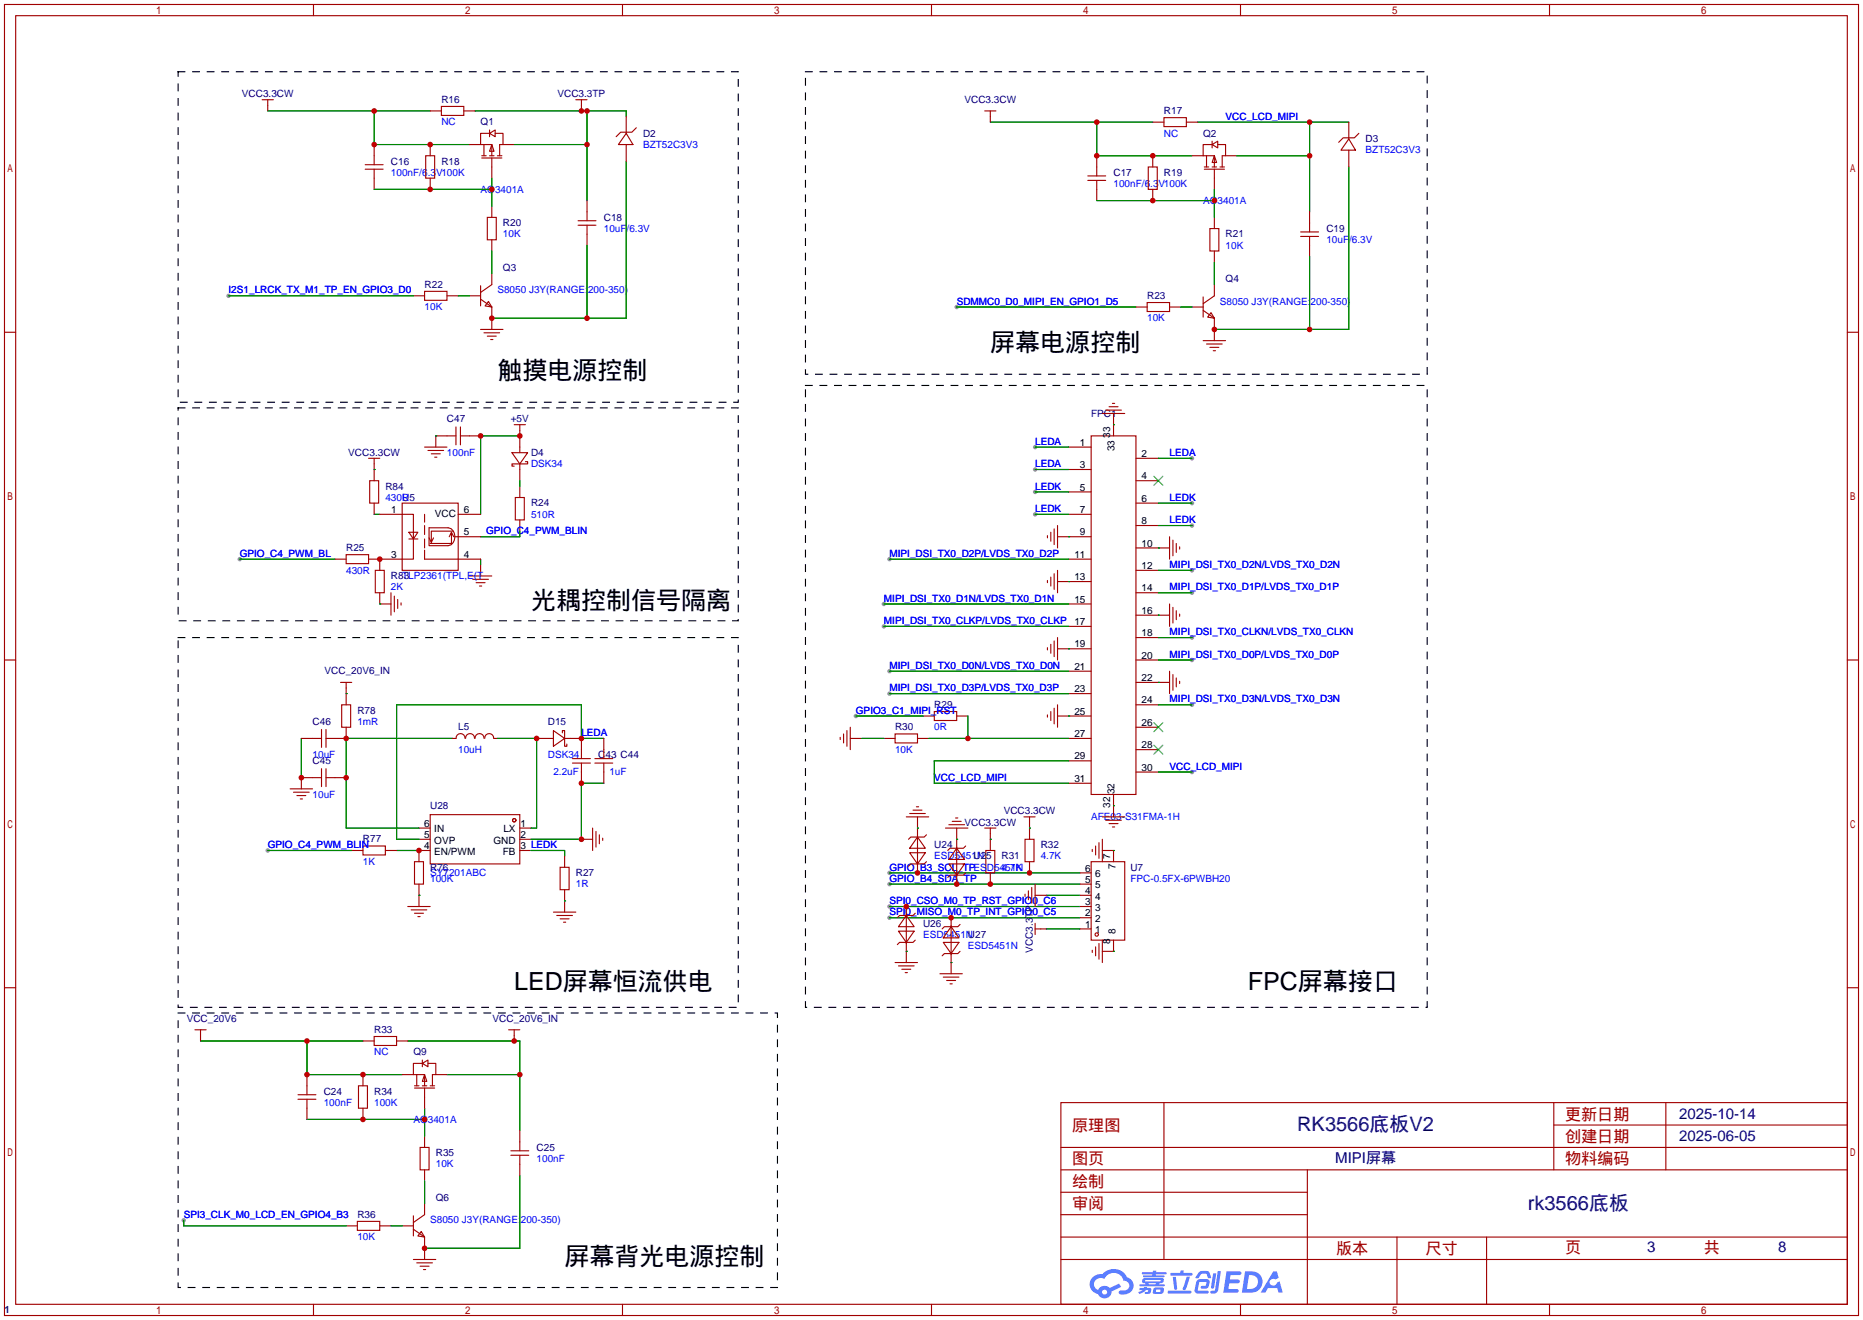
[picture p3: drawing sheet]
<svg xmlns="http://www.w3.org/2000/svg" width="422mm" height="299mm" viewBox="0 0 422 299" stroke-linecap="round" stroke-linejoin="round" font-family="sans-serif">
<g fill="#999">
<circle cx="234.7" cy="101.3" r=".51"/>
<circle cx="234.7" cy="106.4" r=".51"/>
<circle cx="234.7" cy="111.5" r=".51"/>
<circle cx="270.3" cy="103.9" r=".51"/>
<circle cx="270.3" cy="114" r=".51"/>
<circle cx="234.7" cy="116.6" r=".51"/>
<circle cx="270.3" cy="119.1" r=".51"/>
<circle cx="270.3" cy="129.3" r=".51"/>
<circle cx="201.7" cy="126.7" r=".51"/>
<circle cx="270.3" cy="134.4" r=".51"/>
<circle cx="200.4" cy="136.9" r=".51"/>
<circle cx="200.4" cy="142" r=".51"/>
<circle cx="270.3" cy="144.5" r=".51"/>
<circle cx="270.3" cy="149.6" r=".51"/>
<circle cx="201.7" cy="152.1" r=".51"/>
<circle cx="201.7" cy="157.2" r=".51"/>
<circle cx="270.3" cy="159.8" r=".51"/>
<circle cx="270.3" cy="175" r=".51"/>
<circle cx="194.1" cy="162.3" r=".51"/>
<circle cx="201.7" cy="197.9" r=".51"/>
<circle cx="201.7" cy="200.4" r=".51"/>
<circle cx="201.7" cy="205.5" r=".51"/>
<circle cx="201.7" cy="208" r=".51"/>
<circle cx="54.4" cy="126.7" r=".51"/>
<circle cx="41.7" cy="276.6" r=".51"/>
<circle cx="216.9" cy="69.6" r=".51"/>
<circle cx="51.8" cy="67.1" r=".51"/>
<circle cx="60.7" cy="192.8" r=".51"/>
</g>
<g fill="none" stroke="#a10000" stroke-width=".25">
<path d="M1 1h420.4v297.2h-420.4zM3.6 3.6h415.2v292.1h-415.2zM71.1 1v2.6M141.1 1v2.6M211.2 1v2.6M281.3 1v2.6M351.3 1v2.6M1 75.3h2.6M418.8 75.3h2.6M1 149.6h2.6M418.8 149.6h2.6M1 223.9h2.6"/>
<path d="M418.8 223.9h2.6M240.5 249.9h178.3v45.8h-178.3zM263.9 249.9v35.6M352.3 249.9v15.3M352.3 255h66.5M377.7 249.9v15.3M240.5 270.3h55.9M240.5 265.2h178.3M240.5 275.3h55.9M240.5 260.1h178.3M296.4 265.2v30.5M71.1 295.7v2.5"/>
<path d="M141.1 295.7v2.5M211.2 295.7v2.5M240.5 285.5h178.3M240.5 280.4h178.3M281.3 295.7v2.5M316.7 280.4v15.3M337.1 280.4v15.3M351.3 295.7v2.5"/>
</g>
<g fill="#5487ff">
<path d="M278.1 288.2h2.7a.48 .48 0 0 1 .7 .4 .48 .48 0 0 1-.7 .4h-1.8l-.2 1h1.9a.43 .43 0 0 1 .4 .5 .43 .43 0 0 1-.5 .4h-1.9l-.2 1.3h1.7a.45 .45 0 0 1 .6 .2 .45 .45 0 0 1-.2 .6h-3.2z"/>
<path d="M288.7 288.2h.8l.4 1.5-.7 .3a.84 .84 0 0 0-1.2 .2 .84 .84 0 0 0 .3 1.2 .84 .84 0 0 0 1.1-.4l.1-.3 .6-.3 .7 2.6h-.9l-.3-1h-2.1l-.6 1h-1.1z"/>
<path d="M275.1 288.6h.7l-.5 3.2a.36 .36 0 0 1-.4 .3 .36 .36 0 0 1-.3-.3z"/>
<path d="M276.1 288.1h.7l-.6 4.3a1.13 1.13 0 0 1-1.8 .6l.2-.4h.7l.2-.2z"/>
<path d="M271.8 288.4l.6-.3h1a.77 .77 0 0 1 .9 .5l.3 1-.2 .1h-.5l-.3-.8-.2-.2-1 .1-.7 .9h-.6z"/>
<path d="M271.4 290.3l.5-.3 1.7-.1a.81 .81 0 0 1 .7 .6 .81 .81 0 0 1-.2 .8 .81 .81 0 0 1-.9 .8h-.7a.32 .32 0 0 1-.3-.3 .32 .32 0 0 1 .4-.3l.7-.1 .3-.8h-1.7l-.3 1.9 2.2 .1a.32 .32 0 0 1 .3 .3 .32 .32 0 0 1-.4 .3h-2.3l-.4-.3-.1-.5z"/>
<path d="M264.8 292.6h5a.33 .33 0 0 1 .4 .3 .33 .33 0 0 1-.4 .3h-4.9l-.1-.1z"/>
<path d="M269.1 289.4h.7l-.6 2a.98 .98 0 0 1-.8 1.1l-.3-.3z"/>
<path d="M265.9 289.4h.7l.3 2.6a.34 .34 0 0 1-.3 .4 .34 .34 0 0 1-.4-.3z"/>
<path d="M265.4 288.5h2.2l.2-.5h.6l-.1 .5h1.8a.32 .32 0 0 1 .3 .4 .32 .32 0 0 1-.4 .3h-4.5l-.1-.2z"/>
<path d="M258.4 291.9h.9l.1-.2h.7l-.1 .2 .9 .1 .1 .1-.1 1-1.3 .2v-.4l.6-.1 .1-.3a.68 .68 0 0 0-.9 .4l-1.1 .4-.2-.4 1-.5h-.8z"/>
<path d="M259 288.4h2.4l.1-.3 .7-.1-.1 .4h2.2l.3 .3-.3 .2h-2.2l-.1 .2h1.8l.2 .2-.2 .2h-4.5l-.1-.4h2l.1-.2h-2.3l-.1-.2z"/>
<path d="M282.3 288.2l-.7 4.8h1.6a2.5 2.5 0 0 0 3.1-2.5 2.5 2.5 0 0 0-3.1-2.3zM283.2 289a1.65 1.65 0 0 1 2 1.7 1.65 1.65 0 0 1-2.2 1.5h-.3z"/>
<path d="M259.1 289.9l-.1 .8 .6 .2 .1 .2h-1.3l.1 .5h5.4l.2-.2-.2-.3h-1.2l.2-.2a.7 .7 0 0 0 .8-.3 .7 .7 0 0 0 0-.8l-4.1-.1zM259.7 290.1l3.5 .1-.2 .3h-3.2zM260.4 290.9h1.7l-.2 .2h-1.4z"/>
<path d="M261.6 292.1a1.05 1.05 0 0 0-.1 1.1 2.91 2.91 0 0 0 2.2-.1 .98 .98 0 0 0 0-1.2l-1.6-.1zM262.2 292.4l.8-.1 .1 .4-.2 .2-.8-.1z"/>
<path d="M247.8 289.5a2.23 2.23 0 0 0-.6 2.3 2.23 2.23 0 0 0 1.8 1.5 1.58 1.58 0 0 0 1.7 1 1.58 1.58 0 0 0 1.3-1.5l2.2-1.1-.5-.7-2.1 1a1.65 1.65 0 0 0-2.6 .4 1.47 1.47 0 0 1-.8-2.1 1.47 1.47 0 0 1 2.2-.4 2.3 2.3 0 0 1 2.3-1.4 2.3 2.3 0 0 1 2.1 1.8 1.12 1.12 0 0 1 1.3 1 1.12 1.12 0 0 1-1.2 1.2h-.7a.45 .45 0 0 0-.5 .4 .45 .45 0 0 0 .4 .5 2.21 2.21 0 0 0 2.2-.6 2.21 2.21 0 0 0 .5-2.2 2.13 2.13 0 0 0-1.3-1.1 3.3 3.3 0 0 0-5.5-.7l-1.2 .1zM249.9 292.9a.57 .57 0 0 1 1.1 0 .57 .57 0 0 1-1.1 0z"/>
</g>
<g fill="none" stroke="#a10000" stroke-width=".25">
<path d="M59.4 22.6h2.6M60.7 22.6v2.5M82.8 38.4h4.1M82.8 37.3h4.1M84.8 32.8v4.5M84.8 38.4v4.5M96.5 35.3h2.1v5.1h-2.1zM97.5 32.8v2.5M97.5 25.1h2.6M100.1 24.1h5.1v2.1h-5.1zM105.2 25.1h2.5M106.4 32.8h2.6"/>
<path d="M109 32.8h2.5v2.5M109.2 35.3h1M109.2 35.8h4.6M109.7 32.8v2.5M111 30.2l1.3-.7v1.5zM111 30.2h-2v2.6M111 29.5v1.5M111 35.3h1M111.5 32.8l.5 1.5h-1zM111.5 35.8v4.6M112.3 30.2h1.7v2.6h-.7v2.5M112.8 35.3h1"/>
<path d="M114 32.8h2.6M130.6 22.6h2.5M131.8 22.6v2.5M142 30.2l1.5 2.6h-3.3zM142 26.4v3.8M142 32.8v3.8M144.3 29l-1 1h-2.6l-1 1M223.3 25.1h2.5M224.5 25.1v2.6M246.6 39.9h4.1M248.7 35.3v4.6M260.3 37.8h2.1v5.1h-2.1z"/>
<path d="M261.4 35.3v2.5M261.4 27.7h2.5M263.9 26.7h5.1v2h-5.1zM269 27.7h2.5M270.3 35.3h2.5M272.8 35.3h2.5v2.5M273 38.4h4.6M273 37.8h1.1M273.6 35.3v2.5M274.8 32.8l1.3-.8v1.5zM274.8 32.8h-2v2.5M274.8 32v1.5"/>
<path d="M274.8 37.8h1M275.3 35.3l.5 1.5h-1zM275.3 38.4v4.5M276.1 32.8h1.8v2.5h-.8v2.5M276.6 37.8h1M277.9 35.3h2.5M305.8 31.5l1.5 2.5h-3.3zM305.8 27.7v3.8M305.8 34v3.8M308.1 30.2l-1 1h-2.6l-1 1.1M97.5 40.4v2.5M110.5 49.3h2v5.1h-2z"/>
<path d="M111.5 46.7v2.6M111.5 54.4v2.5M131.1 51.1h4M131.1 50h4M133.1 45.5v4.5M133.1 51.1v4.5M246.6 40.9h4.1M248.7 40.9v4.6M261.4 42.9v2.6M274.3 51.8h2.1v5.1h-2.1zM275.3 49.3v2.5M275.3 56.9v2.5"/>
<path d="M294.9 53.6h4.1M294.9 52.6h4.1M296.9 48v4.6M296.9 53.6v4.6M93.7 67.1h2.6M96.3 66h5v2.1h-5zM101.3 67.1h2.6M106.4 67.1h2.6M109 64.8v4.5M109 67.8l2.5 1.8M109 74.7h5M109.7 75.4h3.6"/>
<path d="M110.5 76.2h2M110.7 68.3l.8 1.3-1.5-.3zM111.3 77h.5M111.5 62v2.5l-2.5 1.8M111.5 69.6v5.1M257.6 69.6h2.5M260.1 68.6h5.1v2h-5.1zM265.2 69.6h2.5M270.3 69.6h2.5M272.8 70.4l2.5 1.7M272.8 67.3v4.6M272.8 77.2h5.1"/>
<path d="M273.6 78h3.5M274.3 78.7h2.1M274.6 70.9l.7 1.2-1.5-.2zM275.1 79.5h.5M275.3 64.5v2.6l-2.5 1.7M275.3 72.1v5.1M103.4 98.8h-4.6v2.5M103.4 96.8v4M104.4 98.8h4.6M104.4 96.8v4M116.6 96.3h2.5M117.9 96.3v6.3"/>
<path d="M247.4 98.8h10.2v81.3h-10.2zM249.9 93.7h5.1M250.7 93h3.6M251.5 92.2h2M252.2 91.4h.5M252.5 93.7v5.1M83.6 103.9h2.5M83.8 109h2.1v5h-2.1zM84.8 103.9v5.1M84.8 114v2.6M86.1 116.6h7.6v10.1h-10.1M91.2 114h12.7v15.3h-12.7z"/>
<path d="M96.3 101.3h5M96.3 116.6v1.8M96.3 119.1v2.1M97 102.1h3.6M97.3 119.6h4.3a2.16 2.16 0 0 1 1.1 3.4l-.4 .5-.7 .2h-4.3zM97.8 102.9h2M98.6 103.6h.5M103.9 116.6h5.1M116.1 102.6h3.5l-1.7 2.6zM116.8 112.8h2.1v5.1h-2.1zM117.9 105.2v3.8M117.9 110.2v2.6"/>
<path d="M117.9 117.9v2.5M119.1 104.6h.5v.6h-3.5v.5h.5M239 119.9v3.5M239.8 119.1v5.1M242.3 101.3h5.1M242.3 106.4h5.1M242.3 111.5h5.1M242.3 116.6h5.1M257.6 103.9h5M257.6 109h5M257.6 114h5M257.6 119.1h5"/>
<path d="M75.9 126.7h2.6M78.5 125.7h5.1v2.1h-5.1zM85.1 129.3h2v5.1h-2zM86.1 134.4v2.5h2.5M86.1 126.7v2.6M88.6 134.4v5M89.4 135.1v3.6M90.2 135.9v2M90.9 136.7v.5M92.7 120.6h2l-1 1.6zM92.7 122.2h2M96.3 124.7v2h12.7"/>
<path d="M96.3 122.2v2M97.3 121.9l.5 1M101.9 121.7l.5-1.1v2.6h-4.9M102.4 120.6l.5 1.1M102.6 120.4h-4.8v2.5l.5-1M103.1 121.7h5.9M106.4 130.6h5.1M107.2 131.3h3.5M107.9 132.1h2.1M108.7 132.8h.5M109 128v2.6M237.5 121.4v.5"/>
<path d="M237.5 131.6v.5M238.3 120.6v2.1M238.3 130.8v2M239 130v3.6M239.8 121.7h7.6M239.8 131.8h7.6M239.8 129.3v5.1M242.3 126.7h5.1M242.3 136.9h5.1M257.6 124.2h7.6M257.6 129.3h5M257.6 134.4h5"/>
<path d="M257.6 139.4h7.6M265.2 121.7v5M265.2 136.9v5.1M265.9 122.4v3.6M265.9 137.7v3.5M266.7 123.2v2M266.7 138.4v2.1M267.5 124v.5M267.5 139.2v.5M77.2 154.7h2.6M77.5 159.8h2v5h-2zM78.5 154.7v5.1"/>
<path d="M237.5 146.8v.5M238.3 146v2.1M239 145.3v3.5M239.8 147.1h7.6M239.8 144.5v5.1M239.8 159.8v5M242.3 142h5.1M242.3 152.1h5.1M242.3 157.2h5.1M257.6 144.5h5M257.6 149.6h5M257.6 154.7h7.6"/>
<path d="M257.6 159.8h5M265.2 152.1v5.1M265.9 152.9v3.6M266.7 153.7v2M267.5 154.4v.5M65.8 178.8h5.1M66.5 179.6h3.6M68.3 167.4h4.6M72.9 176.3h-4.6v2.5M72.9 165.4v4M72.9 174.2v4.1M73.9 176.3h4.6"/>
<path d="M73.9 165.4v4M73.9 174.2v4.1M78.5 164.8v2.6h-4.6M105.4 167.4a1.01 1.01 0 0 0-1-1.1 1.01 1.01 0 0 0-1 1.1h-.8M105.6 167.4a1.01 1.01 0 0 1 1-1.1 1.01 1.01 0 0 1 1 1.1M107.7 167.4a1.01 1.01 0 0 1 1-1.1 1.01 1.01 0 0 1 1 1.1M109.9 167.4a1.01 1.01 0 0 1 1-1.1 1.01 1.01 0 0 1 1 1.1M112 167.4h.8M121.7 167.4h3.8M125.5 165.6l2.5 1.8-2.5 1.8zM127.5 166.1v-.5h.5v3.6h.5v-.5M128 167.4h3.8v4.6"/>
<path d="M129.8 173h4.1M129.8 172h4.1M131.8 173v4.5M134.9 173h4M134.9 172h4M136.9 167.4v4.6M136.9 173v4.5M190.5 167.1v.5M191.3 166.4v2M192 165.6v3.6M192.8 167.4h2.5M192.8 164.8v5.1"/>
<path d="M200.4 167.4h2.5M202.9 166.4h5.1v2h-5.1zM208 167.4h2.6M209.3 162.3h2.5M211.8 161.3h5.1v2h-5.1zM216.9 162.3h2.6M237.5 162.1v.5M238.3 161.3v2M239 160.5v3.6M239.8 162.3h7.6M242.3 167.4h5.1M242.3 172.5h5.1"/>
<path d="M242.3 177.5h5.1M257.6 164.8h5M257.6 169.9h5M257.6 175h5M67.3 180.3h2M68.1 181.1h.5M79.8 192.8h2.5M82.3 191.8h5.1v2h-5.1zM87.4 192.8h2.5M94 195.3h2v5.1h-2zM95 187.7h2.5M95 190.2h2.5"/>
<path d="M97.5 184.7h20.4v11.1h-20.4zM97.5 192.8h-2.5v2.5M117.9 192.8h2.5M117.9 187.7h2.5M117.9 190.2h2.5M127 196.6h2v5.1h-2zM128 194.1v2.5M131.8 190.2h2.6M134.4 187.7v5.1M135.1 188.5v3.5M135.9 189.2v2.1M136.7 190v.5"/>
<path d="M205.5 185.2h5.1M206.2 193.3h3.6l-1.8 2.5zM206.2 184.4h3.6M207 183.6h2M207.8 182.9h.5M208 189.7l1.8 2.6h-3.6zM208 185.2v12.7M210.1 195.3l-.6 .5h-3l-.5 .5M210.1 189.2l-.6 .5h-3l-.5 .5M214.4 187.7h5.1M215.1 195.8h3.6l-1.8 2.6zM215.1 186.9h3.6"/>
<path d="M215.9 186.2h2M216.7 185.4h.5M216.9 192.3l1.8 2.5h-3.6zM216.9 187.7v12.7M218.9 197.9l-.5 .5h-3l-.5 .5M218.9 191.8l-.5 .5h-3l-.5 .5M223.3 187.7h2.5M223.5 192.8h2.1v5.1h-2.1zM224.5 187.7v5.1M224.5 197.9v2.5M232.2 185.2h2.5M232.4 190.2h2v5.1h-2z"/>
<path d="M233.4 185.2v5M233.4 195.3v2.6M244.9 197.9h2.5M247.4 195.3h7.6v17.8h-7.6zM247.6 192.5v.5M248.4 191.8v2M249.2 191v3.6M249.9 192.8h2.6v2.5M249.9 185.2h5.1M249.9 190.2v5.1M250.7 185.9h3.6M251.5 186.7h2"/>
<path d="M252.2 187.5h.5M252.5 180.1v5.1M92.5 205.5h5M93.2 206.2h3.6M94 207h2M94.7 207.8h.5M95 200.4v5.1M125.5 206.8h5.1M126.2 207.5h3.6M127 208.3h2M127.8 209h.5M128 201.7v5.1"/>
<path d="M202.9 218.2h5.1M203.7 211.1h3.6l-1.8 2.5zM203.7 218.9h3.6M204.5 219.7h2M205.5 207.5l1.8 2.6h-3.6zM205.5 205.5v12.7M207.5 213.1l-.5 .5h-3l-.5 .5M207.5 207l-.5 .5h-3l-.5 .5M213.9 213.6h3.5l-1.8 2.6zM215.6 210.1l1.8 2.5h-3.5zM215.6 208v12.7M217.7 215.6l-.5 .6h-3.1l-.5 .5"/>
<path d="M217.7 209.5l-.5 .6h-3.1l-.5 .5M232.4 202.7v.5M233.2 201.9v2.1M233.9 201.2v3.5M234.7 202.9h2.5M234.7 200.4v5.1M234.7 209.3v2.5M234.7 210.6h2.5M244.9 202.9h2.5M244.9 210.6h2.5M244.9 208h2.5M244.9 205.5h2.5"/>
<path d="M244.9 200.4h2.5M247.6 215.4v.5M248.4 214.6v2.1M249.2 213.9v3.5M249.9 213.1v5.1M252.5 213.1v2.5h-2.6M44.2 233.4h2.5M45.5 233.4v2.6M82.3 236h2.5M84.8 234.9h5.1v2.1h-5.1zM89.9 236h2.6M115.3 233.4h2.6"/>
<path d="M116.6 233.4v2.6M205.2 220.5h.5M213.1 220.7h5.1M213.9 221.5h3.5M214.6 222.2h2.1M215.4 223h.5M67.6 249.2h4M67.6 248.2h4M69.6 243.6v4.6M69.6 249.2v4.5M81.3 246.1h2v5.1h-2zM82.3 243.6v2.5"/>
<path d="M82.3 251.2v2.5M91.2 243.6h2.5M93.7 243.6h2.6v2.5M94 246.6h4.6M94 246.1h1M94.5 243.6v2.5M95.8 241l1.2-.7v1.5zM95.8 241h-2.1v2.6M95.8 240.3v1.5M95.8 246.1h1M96.3 243.6l.5 1.5h-1zM96.3 246.6v4.6"/>
<path d="M96.3 257.6v2.5M97 241h1.8v2.6h-.8v2.5M97.5 246.1h1.1M98.8 243.6h2.5M117.9 256.3v4.6M78.5 277.9h2.5M81 276.9h5.1v2h-5.1zM86.1 277.9h2.5M91.2 277.9h2.5M93.7 278.6l2.6 1.8M93.7 275.6v4.6M95.2 260.1h2.1v5.1h-2.1z"/>
<path d="M95.5 279.1l.8 1.3-1.6-.2zM96.3 265.2v2.5M96.3 272.8v2.5l-2.6 1.8M115.8 261.9h4.1M115.8 260.9h4.1M117.9 261.9v4.5M93.7 285.5h5.1M94.5 286.3h3.5M95.2 287h2.1M96 287.8h.5M96.3 280.4v5.1"/>
<circle cx="116.6" cy="185.9" r=".38"/>
<circle cx="248.7" cy="211.8" r=".38"/>
</g>
<path d="M261.6 108l2.1 2M263.7 108l-2.1 2M261.6 163.8l2.1 2.1M261.6 168.9l2.1 2M263.7 163.8l-2.1 2.1M263.7 168.9l-2.1 2" fill="none" stroke="#3c3" stroke-width=".25"/>
<g fill="none" stroke="#008700" stroke-width=".25">
<path d="M60.7 25.1h36.8M84.8 25.1v7.7h21.6M107.7 25.1h34.3v1.3M116.6 32.8h16.5M133.1 25.1v20.4M142 36.6v35.5h-30.5M224.5 27.7h36.9M248.7 27.7v7.6h21.6M271.5 27.7h34.3M280.4 35.3h16.5M296.9 27.7v20.3M305.8 37.8v36.9h-30.5"/>
<path d="M84.8 42.9h26.7M111.5 40.4v6.3M111.5 56.9v5.1M133.1 55.6v16.5M248.7 45.5h26.6M275.3 42.9v6.4M275.3 59.4v5.1M296.9 58.2v16.5M51.8 67.1h41.9M103.9 67.1h2.5M216.9 69.6h40.7M267.7 69.6h2.6"/>
<path d="M98.8 98.8h.1M117.9 98.8h-8.9v17.8M252.5 96.3h.1M84.8 106.4h.1M84.8 116.6h1.3M117.9 109v1.2M234.7 101.3h7.6M234.7 106.4h7.6M234.7 111.5h7.6M234.7 116.6h7.6M262.6 103.9h7.7M262.6 114h7.7"/>
<path d="M262.6 119.1h7.7M54.4 126.7h21.5M86.1 126.7h.1M86.1 136.9h.1M109 126.7v1.3M117.9 120.4v1.3h-8.9M200.4 136.9h41.9M201.7 126.7h40.6M242.3 121.7h.1M242.3 131.8h.1M262.6 124.2h.1M262.6 139.4h.1"/>
<path d="M262.6 129.3h7.7M262.6 134.4h7.7M78.5 157.2h.1M200.4 142h41.9M201.7 152.1h40.6M201.7 157.2h40.6M242.3 147.1h.1M262.6 154.7h.1M262.6 144.5h7.7M262.6 149.6h7.7M262.6 159.8h7.7M68.3 167.4v8.9"/>
<path d="M102.6 167.4h-24.1v20.3h16.5M112.8 167.4h8.9v20.3h-1.3M136.9 167.4h-5.1v-7.6h-41.9v30.4h5.1M136.9 177.5h-5.1v12.7h-11.4M194.1 162.3h15.2M195.3 167.4h5.1M210.6 167.4h31.7M219.5 162.3v5.1M242.3 162.3h.1M242.3 172.5h-30.5v5h30.5M262.6 175h7.7M60.7 192.8h19.1"/>
<path d="M89.9 192.8h5.1M120.4 192.8h7.6v1.3M201.7 197.9h43.2M208 187.7h.1M216.9 190.2h.1M224.5 190.2h.1M233.4 187.7h.1M252.5 182.6h.1M252.5 192.8h.1M95 202.9h.1M128 204.2h.1M201.7 200.4h43.2"/>
<path d="M201.7 205.5h43.2M201.7 208h43.2M205.5 215.6h.1M215.6 218.2h.1M237.2 202.9h7.7M237.2 210.6h7.7M252.5 215.6h.1M45.5 236h36.8M69.6 236v7.6h21.6M92.5 236h25.4v20.3M69.6 253.7h26.7M96.3 251.2v6.4"/>
<path d="M101.3 243.6h16.6M41.7 276.6v1.3h36.8M88.6 277.9h2.6M96.3 267.7v5.1M117.9 266.4v16.6h-21.6"/>
</g>
<path d="M40.4 16.3h127v74.9h-127zM182.6 16.3h141v68.5h-141zM40.4 92.5h127v48.2h-127zM182.6 87.4h141v140.9h-141zM40.4 144.5h127v83.8h-127zM40.4 229.6h135.9v62.2h-135.9z" fill="none" stroke="#000" stroke-width=".25" stroke-dasharray="1.5 1.8"/>
<g fill="#c00">
<circle cx="219.5" cy="167.4" r=".63"/>
<circle cx="233.4" cy="197.9" r=".63"/>
<circle cx="208" cy="197.9" r=".63"/>
<circle cx="224.5" cy="200.4" r=".63"/>
<circle cx="216.9" cy="200.4" r=".63"/>
<circle cx="205.5" cy="205.5" r=".63"/>
<circle cx="215.6" cy="208" r=".63"/>
<circle cx="109" cy="98.8" r=".63"/>
<circle cx="117.9" cy="98.8" r=".63"/>
<circle cx="69.6" cy="236" r=".63"/>
<circle cx="69.6" cy="243.6" r=".63"/>
<circle cx="82.3" cy="243.6" r=".63"/>
<circle cx="82.3" cy="253.7" r=".63"/>
<circle cx="96.3" cy="253.7" r=".63"/>
<circle cx="117.9" cy="243.6" r=".63"/>
<circle cx="116.6" cy="236" r=".63"/>
<circle cx="96.3" cy="283" r=".63"/>
<circle cx="248.7" cy="35.3" r=".63"/>
<circle cx="248.7" cy="27.7" r=".63"/>
<circle cx="261.4" cy="35.3" r=".63"/>
<circle cx="275.3" cy="45.5" r=".63"/>
<circle cx="261.4" cy="45.5" r=".63"/>
<circle cx="296.9" cy="35.3" r=".63"/>
<circle cx="296.9" cy="27.7" r=".63"/>
<circle cx="275.3" cy="74.7" r=".63"/>
<circle cx="296.9" cy="74.7" r=".63"/>
<circle cx="84.8" cy="25.1" r=".63"/>
<circle cx="84.8" cy="32.8" r=".63"/>
<circle cx="97.5" cy="32.8" r=".63"/>
<circle cx="111.5" cy="42.9" r=".63"/>
<circle cx="97.5" cy="42.9" r=".63"/>
<circle cx="133.1" cy="32.8" r=".63"/>
<circle cx="133.1" cy="25.1" r=".63"/>
<circle cx="131.8" cy="25.1" r=".63"/>
<circle cx="133.1" cy="72.1" r=".63"/>
<circle cx="111.5" cy="72.1" r=".63"/>
<circle cx="78.5" cy="167.4" r=".63"/>
<circle cx="78.5" cy="176.3" r=".63"/>
<circle cx="121.7" cy="167.4" r=".63"/>
<circle cx="131.8" cy="167.4" r=".63"/>
<circle cx="131.8" cy="190.2" r=".63"/>
<circle cx="131.8" cy="177.5" r=".63"/>
<circle cx="95" cy="192.8" r=".63"/>
<circle cx="68.3" cy="176.3" r=".63"/>
<circle cx="86.1" cy="126.7" r=".63"/>
</g>
<g font-size="5.7">
<text x="224.5" y="79.7">屏幕电源控制</text>
<text x="112.8" y="86">触摸电源控制</text>
<text x="120.4" y="138.1">光耦控制信号隔离</text>
<text x="116.6" y="224.4">LED屏幕恒流供电</text>
<text x="283" y="224.4">FPC屏幕接口</text>
<text x="128" y="286.7">屏幕背光电源控制</text>
</g>
<g font-size="4.5" fill="#000080">
<text x="294.1" y="256.5">RK3566底板V2</text>
<text x="346.4" y="274.2">rk3566底板</text>
</g>
<g font-size="3.7" fill="#a00000">
<text x="243.1" y="256.3">原理图</text>
<text x="354.8" y="253.8">更新日期</text>
<text x="243.1" y="264">图页</text>
<text x="354.8" y="258.9">创建日期</text>
<text x="354.8" y="264">物料编码</text>
<text x="243.1" y="269">绘制</text>
<text x="243.1" y="274.1">审阅</text>
<text x="302.9" y="284.3">版本</text>
<text x="323.2" y="284.3">尺寸</text>
<text x="354.8" y="284">页</text>
<text x="386.3" y="284">共</text>
</g>
<g font-size="3.4" fill="#000080">
<text x="380.7" y="253.6">2025-10-14</text>
<text x="302.7" y="263.7">MIPI屏幕</text>
<text x="380.7" y="258.6">2025-06-05</text>
<text x="373.5" y="283.8">3</text>
<text x="403.2" y="283.8">8</text>
</g>
<g font-size="2.3" fill="#000080">
<text x="54.8" y="22.1">VCC3.3CW</text>
<text x="100.1" y="23.3">R16</text>
<text x="126.4" y="22.1">VCC3.3TP</text>
<text x="218.7" y="23.3">VCC3.3CW</text>
<text x="109" y="28.4">Q1</text>
<text x="263.9" y="25.9">R17</text>
<text x="145.8" y="31">D2</text>
<text x="272.8" y="31">Q2</text>
<text x="309.6" y="32.2">D3</text>
<text x="88.6" y="37.3">C16</text>
<text x="100.1" y="37.3">R18</text>
<text x="252.5" y="39.8">C17</text>
<text x="263.9" y="39.8">R19</text>
<text x="114" y="51.3">R20</text>
<text x="136.9" y="50">C18</text>
<text x="277.9" y="53.8">R21</text>
<text x="300.7" y="52.5">C19</text>
<text x="96.3" y="65.2">R22</text>
<text x="114" y="61.4">Q3</text>
<text x="277.9" y="64">Q4</text>
<text x="260.1" y="67.8">R23</text>
<text x="101.3" y="95.7">C47</text>
<text x="115.8" y="95.7">+5V</text>
<text x="247.4" y="94.5">FPC1</text>
<text x="79" y="103.3">VCC3.3CW</text>
<text x="120.4" y="103.3">D4</text>
<text x="87.4" y="111">R84</text>
<text x="91.2" y="113.5">U5</text>
<text x="120.4" y="114.8">R24</text>
<text x="78.5" y="124.9">R25</text>
<text x="88.6" y="131.3">R83</text>
<text x="73.6" y="152.9">VCC_20V6_IN</text>
<text x="81" y="161.8">R78</text>
<text x="211.8" y="160.5">R29</text>
<text x="70.9" y="164.3">C46</text>
<text x="103.9" y="165.6">L5</text>
<text x="124.2" y="164.3">D15</text>
<text x="202.9" y="165.6">R30</text>
<text x="70.9" y="173.2">C45</text>
<text x="135.6" y="171.9">C43 C44</text>
<text x="97.5" y="183.4">U28</text>
<text x="227.6" y="184.6">VCC3.3CW</text>
<text x="82.3" y="191">R77</text>
<text x="218.7" y="187.2">VCC3.3CW</text>
<text x="97.5" y="197.3">R76</text>
<text x="211.8" y="192.2">U24</text>
<text x="220.7" y="194.8">U25</text>
<text x="227.1" y="194.8">R31</text>
<text x="236" y="192.2">R32</text>
<text x="256.3" y="197.3">U7</text>
<text x="130.6" y="198.6">R27</text>
<text x="209.3" y="210">U26</text>
<text x="219.5" y="212.6">U27</text>
<text x="234.2" y="216" transform="rotate(-90 234.2 216)">VCC3.3TP</text>
<text x="42.3" y="231.6">VCC_20V6</text>
<text x="111.7" y="231.6">VCC_20V6_IN</text>
<text x="84.8" y="234.2">R33</text>
<text x="93.7" y="239.2">Q9</text>
<text x="73.4" y="248.1">C24</text>
<text x="84.8" y="248.1">R34</text>
<text x="98.8" y="262.1">R35</text>
<text x="121.7" y="260.8">C25</text>
<text x="98.8" y="272.3">Q6</text>
<text x="81" y="276.1">R36</text>
<text x="1" y="297.7">1</text>
</g>
<g font-size="2.3" fill="#00f">
<text x="100.1" y="28.4">NC</text>
<text x="277.9" y="27.1">VCC_LCD_MIPI</text>
<text x="145.8" y="33.5">BZT52C3V3</text>
<text x="263.9" y="31">NC</text>
<text x="309.6" y="34.8">BZT52C3V3</text>
<text x="88.6" y="39.8">100nF/6.3V100K</text>
<text x="109" y="43.7">AO3401A</text>
<text x="252.5" y="42.4">100nF/6.3V100K</text>
<text x="272.8" y="46.2">AO3401A</text>
<text x="114" y="53.8">10K</text>
<text x="136.9" y="52.5">10uF/6.3V</text>
<text x="277.9" y="56.4">10K</text>
<text x="300.7" y="55.1">10uF/6.3V</text>
<text x="51.8" y="66.5">I2S1_LRCK_TX_M1_TP_EN_GPIO3_D0</text>
<text x="96.3" y="70.3">10K</text>
<text x="112.8" y="66.5">S8050 J3Y(RANGE:200-350)</text>
<text x="216.9" y="69.1">SDMMC0_D0_MIPI_EN_GPIO1_D5</text>
<text x="276.6" y="69.1">S8050 J3Y(RANGE:200-350)</text>
<text x="260.1" y="72.9">10K</text>
<text x="234.7" y="100.8">LEDA</text>
<text x="101.3" y="103.3">100nF</text>
<text x="120.4" y="105.9">DSK34</text>
<text x="234.7" y="105.9">LEDA</text>
<text x="265.2" y="103.3">LEDA</text>
<text x="87.4" y="113.5">430R</text>
<text x="234.7" y="111">LEDK</text>
<text x="265.2" y="113.5">LEDK</text>
<text x="120.4" y="117.3">510R</text>
<text x="234.7" y="116">LEDK</text>
<text x="265.2" y="118.6">LEDK</text>
<text x="110.2" y="121.1">GPIO_C4_PWM_BLIN</text>
<text x="54.4" y="126.2">GPIO_C4_PWM_BL</text>
<text x="78.5" y="130">430R</text>
<text x="91.2" y="131.3">TLP2361(TPL,E(T</text>
<text x="201.7" y="126.2">MIPI_DSI_TX0_D2P/LVDS_TX0_D2P</text>
<text x="265.2" y="128.7">MIPI_DSI_TX0_D2N/LVDS_TX0_D2N</text>
<text x="88.6" y="133.8">2K</text>
<text x="200.4" y="136.4">MIPI_DSI_TX0_D1N/LVDS_TX0_D1N</text>
<text x="265.2" y="133.8">MIPI_DSI_TX0_D1P/LVDS_TX0_D1P</text>
<text x="200.4" y="141.4">MIPI_DSI_TX0_CLKP/LVDS_TX0_CLKP</text>
<text x="265.2" y="144">MIPI_DSI_TX0_CLKN/LVDS_TX0_CLKN</text>
<text x="265.2" y="149.1">MIPI_DSI_TX0_D0P/LVDS_TX0_D0P</text>
<text x="201.7" y="151.6">MIPI_DSI_TX0_D0N/LVDS_TX0_D0N</text>
<text x="194.1" y="161.8">GPIO3_C1_MIPI_RST</text>
<text x="201.7" y="156.7">MIPI_DSI_TX0_D3P/LVDS_TX0_D3P</text>
<text x="265.2" y="159.2">MIPI_DSI_TX0_D3N/LVDS_TX0_D3N</text>
<text x="81" y="164.3">1mR</text>
<text x="131.8" y="166.8">LEDA</text>
<text x="211.8" y="165.6">0R</text>
<text x="70.9" y="171.9">10uF</text>
<text x="103.9" y="170.7">10uH</text>
<text x="124.2" y="171.9">DSK34</text>
<text x="202.9" y="170.7">10K</text>
<text x="125.5" y="175.7">2.2uF</text>
<text x="138.2" y="175.7">1uF</text>
<text x="211.8" y="177">VCC_LCD_MIPI</text>
<text x="265.2" y="174.5">VCC_LCD_MIPI</text>
<text x="70.9" y="180.8">10uF</text>
<text x="247.4" y="185.9">AFE03-S31FMA-1H</text>
<text x="60.7" y="192.2">GPIO_C4_PWM_BLIN</text>
<text x="82.3" y="196.1">1K</text>
<text x="201.7" y="197.3">GPIO_B3_SCL_TPESD5451N</text>
<text x="211.8" y="194.8">ESD5451N</text>
<text x="227.1" y="197.3">4.7K</text>
<text x="236" y="194.8">4.7K</text>
<text x="97.5" y="198.6">SY7201ABC</text>
<text x="97.5" y="199.9">100K</text>
<text x="130.6" y="201.1">1R</text>
<text x="201.7" y="199.9">GPIO_B4_SDA_TP</text>
<text x="256.3" y="199.9">FPC-0.5FX-6PWBH20</text>
<text x="201.7" y="204.9">SPI0_CSO_M0_TP_RST_GPIO0_C6</text>
<text x="201.7" y="207.5">SPI0_MISO_M0_TP_INT_GPIO0_C5</text>
<text x="209.3" y="212.6">ESD5451N</text>
<text x="219.5" y="215.1">ESD5451N</text>
<text x="84.8" y="239.2">NC</text>
<text x="73.4" y="250.7">100nF</text>
<text x="84.8" y="250.7">100K</text>
<text x="93.7" y="254.5">AO3401A</text>
<text x="121.7" y="263.4">100nF</text>
<text x="98.8" y="264.6">10K</text>
<text x="41.7" y="276.1">SPI3_CLK_M0_LCD_EN_GPIO4_B3</text>
<text x="81" y="281.1">10K</text>
<text x="97.5" y="277.3">S8050 J3Y(RANGE:200-350)</text>
</g>
<g font-size="2.3">
<text x="244.9" y="101">1</text>
<text x="251.7" y="99.3" transform="rotate(-90 251.7 99.3)">33</text>
<text x="244.9" y="106.1">3</text>
<text x="252.7" y="102.3" transform="rotate(-90 252.7 102.3)">33</text>
<text x="258.8" y="103.6">2</text>
<text x="244.9" y="111.2">5</text>
<text x="258.8" y="108.7">4</text>
<text x="258.8" y="113.7">6</text>
<text x="88.7" y="116.3">1</text>
<text x="98.6" y="117.3">VCC</text>
<text x="105.2" y="116.3">6</text>
<text x="244.9" y="116.3">7</text>
<text x="258.8" y="118.8">8</text>
<text x="105.2" y="121.4">5</text>
<text x="244.9" y="121.4">9</text>
<text x="258.8" y="123.9">10</text>
<text x="88.7" y="126.4">3</text>
<text x="105.2" y="126.4">4</text>
<text x="243.6" y="126.4">11</text>
<text x="243.6" y="131.5">13</text>
<text x="258.8" y="129">12</text>
<text x="243.6" y="136.6">15</text>
<text x="258.8" y="134.1">14</text>
<text x="243.6" y="141.7">17</text>
<text x="258.8" y="139.1">16</text>
<text x="243.6" y="146.8">19</text>
<text x="258.8" y="144.2">18</text>
<text x="258.8" y="149.3">20</text>
<text x="243.6" y="151.8">21</text>
<text x="258.8" y="154.4">22</text>
<text x="243.6" y="156.9">23</text>
<text x="243.6" y="162">25</text>
<text x="258.8" y="159.5">24</text>
<text x="243.6" y="167.1">27</text>
<text x="258.8" y="164.5">26</text>
<text x="243.6" y="172.2">29</text>
<text x="258.8" y="169.6">28</text>
<text x="243.6" y="177.2">31</text>
<text x="258.8" y="174.7">30</text>
<text x="251.7" y="183.1" transform="rotate(-90 251.7 183.1)">32</text>
<text x="252.7" y="180.1" transform="rotate(-90 252.7 180.1)">32</text>
<text x="96.1" y="189.9">5</text>
<text x="96.1" y="187.4">6</text>
<text x="98.5" y="191.2">OVP</text>
<text x="98.5" y="188.7">IN</text>
<text x="111.9" y="191.2">GND</text>
<text x="114.1" y="188.7">LX</text>
<text x="118" y="187.4">1</text>
<text x="118" y="189.9">2</text>
<text x="96.1" y="192.5">4</text>
<text x="98.5" y="193.7">EN/PWM</text>
<text x="114" y="193.7">FB</text>
<text x="118" y="192.5">3 LEDK</text>
<text x="246" y="197.6">6</text>
<text x="251.7" y="194.7" transform="rotate(-90 251.7 194.7)">7</text>
<text x="252.9" y="197" transform="rotate(-90 252.9 197)">7</text>
<text x="246" y="202.6">4</text>
<text x="246" y="200.1">5</text>
<text x="248.3" y="203.9">4</text>
<text x="248.3" y="201.4">5</text>
<text x="248.3" y="198.8">6</text>
<text x="246" y="207.7">2</text>
<text x="246" y="205.2">3</text>
<text x="248.3" y="209">2</text>
<text x="248.3" y="206.4">3</text>
<text x="246" y="210.3">1</text>
<text x="248.3" y="211.5">1</text>
<text x="251.7" y="214" transform="rotate(-90 251.7 214)">8</text>
<text x="252.9" y="211.7" transform="rotate(-90 252.9 211.7)">8</text>
</g>
</svg>
